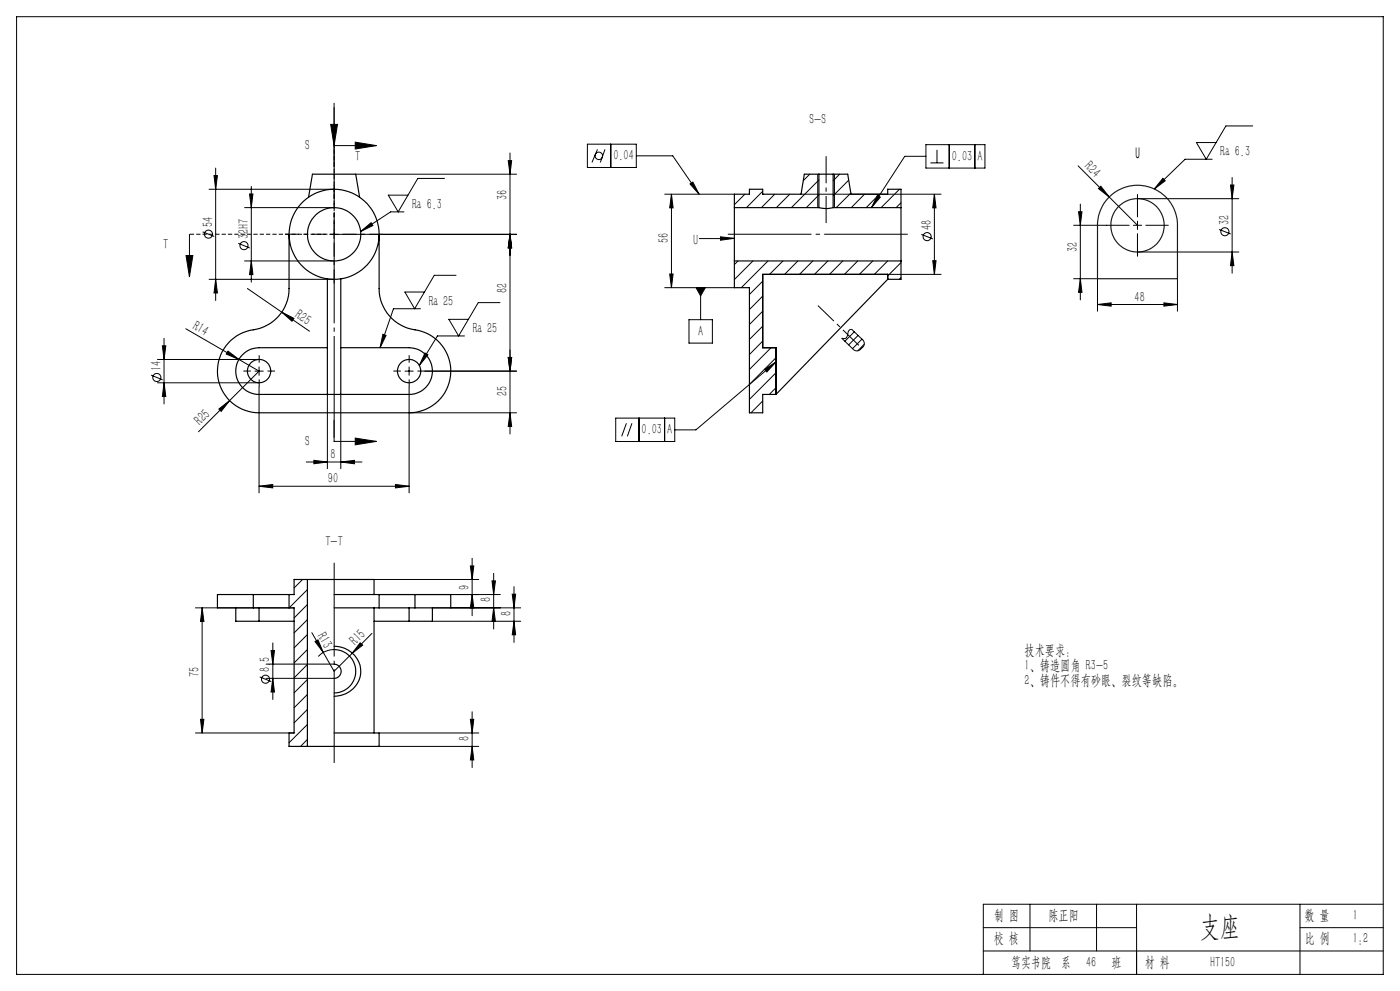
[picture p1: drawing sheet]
<svg xmlns="http://www.w3.org/2000/svg" width="420mm" height="297mm" viewBox="0 0 420 297" stroke-linecap="round" stroke-linejoin="round" font-family="sans-serif">
<g fill="none" stroke="#000" stroke-width=".35">
<path d="M92.6 59.1l1.1-6.9h13l1.2 6.9M245.7 52.2h4.2M245.7 52.2h-4.4l-1 6h-11.5v-1.5h-4v1.5h-4.5v4M245.7 52.2v10M249.9 52.2h4.4l1 6h11v-1.5h4v5.5M249.9 52.2v10M86.7 70.2v16.3a12.6 12.6 0 0 1-11.8 12.5 12.5 12.5 0 0 0-9.6 13.6 12.5 12.5 0 0 0 12.4 11.1h45a12.6 12.6 0 0 0 12.5-12.2 12.6 12.6 0 0 0-11.8-12.9 12.6 12.6 0 0 1-9.7-12.1v-16.3M220.3 62.2v16M220.3 78.2v8h4.5v37.5h4v-5.5h4M220.3 78.2h50M220.3 62.2h25.4M245.7 62.2a8.2 8.2 0 0 0 4.2 0"/>
<path d="M249.9 62.2h20.4M270.3 62.2v16M270.3 78.2v5.5h-4M98.2 83.6v34.6M102.2 83.6v34.6M266.3 83.7v-1.5h-37.5v22h4v14M266.3 83.7l-33.5 34.5M98.2 104.2h-20.5a7 7 0 0 0-7 7 7 7 0 0 0 7 7h45a7 7 0 0 0 7-7 7 7 0 0 0-7-7h-20.5M76 178.2h10.7M76 178.2h-10.8v4h10.8M76 178.2v4M86.7 178.2v4"/>
<path d="M92.2 173.7h20v4.5M92.2 173.7h-4v4.5h-1.5M92.2 173.7v50M100.2 178.2h13.5M113.7 178.2h10.8M113.7 178.2v4M124.5 178.2h10.7v4h-10.7M124.5 178.2v4M70.7 182.2v4h7M76 182.2h10.7M77.7 186.2h10.5M77.7 182.2v4"/>
<path d="M86.7 182.2h1.5v37.5h-1.5v4h5.5M100.2 194.7a6.5 6.5 0 0 1 6.5 6.5 6.5 6.5 0 0 1-6.5 6.5M100.2 193.7a7.4 7.4 0 0 1 7.3 4.4 7.4 7.4 0 0 1-1.6 8.3 8.1 8.1 0 0 1-5.7 2.3M100.2 199a2.13 2.13 0 0 1 2.2 2.2 2.13 2.13 0 0 1-2.2 2.1M100.2 182.2h13.5M112.2 182.2v37.5M112.2 186.2h10.5M113.7 182.2h10.8M122.7 182.2v4M129.7 182.2v4h-7M100.2 219.7h13.5v4h-21.5"/>
<circle cx="100.2" cy="70.2" r="13.5"/>
<circle cx="100.2" cy="70.2" r="8"/>
<circle cx="77.7" cy="111.2" r="3.5"/>
<circle cx="122.7" cy="111.2" r="3.5"/>
</g>
<g fill="none" stroke="#000" stroke-width=".3">
<path d="M5 5h410v287h-410zM99.2 37.3h2l-1 6.3zM100.2 30.9v19.1M375.8 37.7h-8l-5.9 10-3-5h5.9M62.7 56.7h37.5M64.2 52.6h1l-.5 4.1zM64.7 50.4v39.7M74.9 58.1h1l-.5 4.1zM75.4 55.9v28.7M100.2 43.6h12.7M106.6 42.6l6.3 1-6.3 1.1zM106.7 52.2h48.3"/>
<path d="M133.3 53.5h-8l-5.8 10-3-5h5.9M152.5 48.2h1l-.5 4zM153 45.9v84.2M176.2 43.2h14.7v7h-14.7zM179.2 44.8l-1.6 3.9M181.5 44.8l-1.4 3.9M183.2 43.2v7M190.9 46.7h10.9l7.9 11.5M199.4 58.2h20.9M201.4 58.2l.5 4.1h-1zM201.4 58.2v28M207 55.1l.9-.5 1.8 3.6z"/>
<path d="M223.4 58.2l-3.1 3.1M224.9 56.7l-.1 .2M228.8 57.3l-4.9 4.9M232.4 58.2l-4 4M236.9 58.2l-4 4M240.3 58.2h42M242.9 52.2l-1.9 1.9M245.3 52.2v10M245.7 53.9l-8.3 8.3M245.7 58.4l-3.8 3.8M250.3 52.2v10M251.9 52.2l-2 2"/>
<path d="M254.6 54l-4.7 4.7M255.3 57.9l-4.4 4.3M259.4 58.2l-4 4M263.2 58.5l.9 .6-2.7 3.1zM263.8 58.2l-3.9 4M269.8 56.7l-5.5 5.5M277.8 43.4h17.7v7h-17.7zM277.8 46.8h-6.4l-10 15.4M279.1 48.8h3.9M280.3 58.2l.5 4.1h-1zM280.3 58.2v24M281.1 44.9v3.9"/>
<path d="M284.8 43.4v7M292.5 43.4v7M323.4 49.7l9.4 9.4M329.5 56.5l.7-.7 2.6 3.3zM332.8 59.1l8.4 8.4M341.2 59.5h30.5M341.2 58.3v6.7M348.9 53.4l.7 .8-3.3 2.5zM363.6 47.7h-8.1l-9.2 9M369.1 55.5h1.1l-.6 4zM369.6 53.2v28.7M55.8 76.6h2.1l-1.1 6.3z"/>
<path d="M56.8 70.2v12.7M60.8 69.5l3.5 1.4M71.5 72.9l3.4 1.4M73.4 62.2h26.8M73.4 78.2h26.8M75.4 78.2l.5 4.1h-1zM99 70.2h56M100.2 69v2.5M108.2 69.4l3.1-2.7 .6 .9zM121.2 63.5h-4l-9 5.9M153 70.2l.5 4.1h-1zM216.1 71l4.1 .4-4.1 .6z"/>
<path d="M220.2 71.4l-10.4 .1M221.4 78.2l-1.1 1.1M225.9 78.2l-5.6 5.6M230.4 78.2l-8 8M234.9 78.2l-4 4M239.4 78.2l-4 4M243.8 78.2l-3.9 4M248.4 78.2l-4.1 4M252.8 78.2l-4 4M257.3 78.2l-4 4M261.8 78.2l-4 4M266.3 78.2l-4 4"/>
<path d="M270.3 60.7l-1.4 1.5M270.3 78.7l-4 4M276.4 70.2l3.5 1.4M279.8 78.1h1l-.5 4.1zM322.1 67.5h16.6M323.6 63.5h1l-.5 4zM324.1 61.2v28.7M340 67.5h2.5M341.2 75.5h30.5M341.2 66.3v2.5M341.2 70v6.8M343.7 67.5h6.8"/>
<path d="M365.7 68.8l3.5 1.3M369.6 75.5l.6 4.1h-1.1zM55.7 98.5l22 12.7-18.2 18.2M62.7 83.7h37.5M64.7 83.7l.5 4.1h-1zM74.2 86.5l10.3 7.1M84.5 93.6l3.7 1.8-.6 .9zM84.5 93.6l8.4 5.7M126.2 92.5h-8.2l-4 11.7M136.8 82.5h-6.5l-5.9 10-2.9-5h5.9M150 90.7h-6.5l-5.9 10-2.9-5h5.8M199.4 86.2h20.9"/>
<path d="M200.9 82.1h1l-.5 4.1zM206.7 95.8h7v7h-7zM208.8 86.2h2.8l-1.4 2.5zM210.2 86.2v9.6M228.8 97.8l-4 3.9M228.8 84.3l-4 4M228.8 88.8l-4 4M228.8 93.3l-4 4M254.7 99l.8-.3 3.5 3.3 .3 1.1-.4 .8-1.3 1.2h-1l-4-3.7a1.12 1.12 0 0 0 1.6-.9zM256.3 99.4l-2.8 2.9M266.3 82.2h16M270.3 83.2l-.5 .5"/>
<path d="M322.1 83.5h7.1v9.8M324.1 83.5l.5 4.1h-1zM329.2 91.3l4.1-.5v1zM329.2 91.3h24M349.2 90.8l4 .5-4 .5zM353.2 83.5v9.8M45.3 112.4l3.5 1.4M47.2 107.7h30.5M47.2 114.7h30.5M48.7 103.6h1l-.5 4.1zM49.2 114.7l.5 4.1h-1zM49.2 101.4v19.7"/>
<path d="M68.4 105.2l3.3 2.5-3.8-1.6zM76.5 111.2h2.5M77.7 110v2.5M77.7 116v31.7M98.2 118.2v22.3M102.2 118.2v22.3M114.9 100.2l.9 .3-1.8 3.7zM121.5 111.2h2.5M122.7 110v2.5M122.7 116v31.7M127.5 105.8l.9 .5-2.6 3.2zM127.5 111.2h27.5"/>
<path d="M139.3 100.7h-8.1l-5.4 8.8M152.5 107.1h1l-.5 4.1zM228.8 102.2l-4 4.1M229.4 110.7l3.4-2.2-2.8 3zM231.3 104.2l-6.5 6.5M232.8 107.2l-8 8M232.8 111.7l-8 8M232.8 116.2l-2 2M232.8 108.5l-24 20.3h-6.4M257.4 100.5l-2.8 2.9M258.6 101.6l-2.8 2.9M259.3 103.2l-1.9 1.9"/>
<path d="M65.7 122.6l3.2-2.6-2.5 3.3zM91.9 138.5h16.7M94.2 138l4 .5-4 .5zM100.2 125.9v6.4h12.7M102.2 138.5l4.1-.5v1zM106.6 131.3l6.3 1-6.3 1zM122.7 123.7h32.3M153 123.7l.5 4.1h-1zM184.7 125.3h17.7v7h-17.7zM187.9 126.9l-1.4 3.9M189.6 126.9l-1.4 3.9M191.7 125.3v7"/>
<path d="M199.4 125.3v7M228.8 120.2l-3.5 3.5M77.7 145.7l4.1-.5v1zM77.7 145.7h45M118.6 145.2l4.1 .5-4.1 .5zM90.8 173.7l-2.6 2.5M92.2 176.7l-5.5 5.5M112.2 173.7h31.4M113.7 178.2h36.4M141.1 169.6h1l-.5 4.1zM141.6 178.2l.5 4h-1zM141.6 167.3v17.2"/>
<path d="M147.6 174.1h1l-.5 4.1zM148.1 171.8v16.7M153.7 178.1h1l-.5 4.1zM154.2 175.8v16.7M58.6 182.2h29.6M60.6 182.2l.6 4.1h-1.1zM60.6 182.2v37.5M79.8 199h20.4M81.3 195h1l-.5 4zM81.8 192.7v17M92.2 181.2l-4 4M92.2 185.7l-4 4"/>
<path d="M92.2 190.2l-4 4M92.2 194.7l-4 4M92.2 199.1l-4 4.1M93.6 189.6l6.6 11.6 5.4-5.3M94.5 192.3l.9-.5 1.6 3.7zM100.2 194.7l-1.8 .2-1.1 .5-1.8 1.3M108.1 192.6l.7 .8-3.2 2.5zM111.6 189.8l-6 6.1M129.7 182.2h26.5M129.7 186.2h26.5M148.1 182.2l.5 4.1h-1zM154.2 186.2l.5 4h-1z"/>
<path d="M58.6 219.7h29.6M60.1 215.6h1.1l-.6 4.1zM77.9 202.9l3.5 1.4M79.8 203.3h20.4M81.8 203.3l.5 4.1h-1zM92.2 203.7l-4 3.9M92.2 208.1l-4 4M92.2 212.6l-4 4M92.2 217.1l-5.5 5.5M113.7 219.7h29.9M141.1 215.6h1l-.5 4.1zM141.6 213.3v16.7"/>
<path d="M92.2 221.6l-2 2.1M113.7 223.7h29.9M141.6 223.7l.5 4h-1zM295 278h46M309 271v14M329 271v14M341 271v21M390 278h25M390 271v21M415 271h-120v21M295 285h120"/>
<circle cx="179.6" cy="46.7" r="1.12"/>
<circle cx="62.5" cy="70.2" r="1.2"/>
<circle cx="73.2" cy="73.6" r="1.21"/>
<circle cx="278.1" cy="70.9" r="1.22"/>
<circle cx="367.5" cy="69.4" r="1.21"/>
<circle cx="47" cy="113.1" r="1.2"/>
<circle cx="79.7" cy="203.6" r="1.22"/>
</g>
<g fill="none" stroke="#191924" stroke-width=".35">
<path d="M332.4 59.4a12 12 0 0 1 13.2-3.1 12 12 0 0 1 7.6 11.2v16h-24v-16a11.9 11.9 0 0 1 3.2-8.1z"/>
<circle cx="341.3" cy="67.5" r="8"/>
</g>
<path d="M100.2 70.2h-43.4" fill="none" stroke="#000" stroke-width=".3" stroke-dasharray="1.3 .6" stroke-dashoffset="-.1" stroke-linecap="butt"/>
<path d="M100.2 70.2v-26.6" fill="none" stroke="#000" stroke-width=".3" stroke-dasharray="1.3 .6" stroke-dashoffset=".7" stroke-linecap="butt"/>
<path d="M75.2 111.2h-2.2M77.7 108.7v-2.2M77.7 113.7v2.3M80.2 111.2h2.3M120.2 111.2h-2.2M122.7 108.7v-2.2M122.7 113.7v2.3M125.2 111.2h2.3" fill="none" stroke="#000" stroke-width=".3" stroke-dasharray="30.5 1.3 1.3 1.3" stroke-linecap="butt"/>
<path d="M97.7 70.2h-12.2M100.2 67.7v-12.2M100.2 72.7v12.3M102.7 70.2h12.3" fill="none" stroke="#000" stroke-width=".3" stroke-dasharray="30.5 1.3 1.3 1.3" stroke-dashoffset="26.3" stroke-linecap="butt"/>
<path d="M218.3 70.2h54" fill="none" stroke="#000" stroke-width=".3" stroke-dasharray="30.5 1.3 1.3 1.3" stroke-dashoffset="5.4" stroke-linecap="butt"/>
<path d="M247.8 46.8v20.1" fill="none" stroke="#000" stroke-width=".3" stroke-dasharray="30.5 1.3 1.3 1.3" stroke-dashoffset="22.4" stroke-linecap="butt"/>
<path d="M245.4 91.6l12.3 11.9" fill="none" stroke="#000" stroke-width=".3" stroke-dasharray="30.5 1.3 1.3 1.3" stroke-dashoffset="23.8" stroke-linecap="butt"/>
<path d="M100.2 168.7v60" fill="none" stroke="#000" stroke-width=".3" stroke-dasharray="30.5 1.3 1.3 1.3" stroke-dashoffset="2.4" stroke-linecap="butt"/>
<path d="M100.2 132.3v-101.3" fill="none" stroke="#000" stroke-width=".3" stroke-dasharray="30.5 1.3 1.3 1.3" stroke-dashoffset="-1.1" stroke-linecap="butt"/>
<path d="M341 285v7" fill="none" stroke="#0a0605" stroke-width=".3"/>
<g fill="#000">
<path d="M329.5 56.5l.7-.7 2.6 3.3zM84.5 93.6l3.7 1.8-.6 .9zM68.4 105.2l3.3 2.5-3.8-1.6zM65.7 122.6l3.2-2.6-2.5 3.3zM94.5 192.3l.9-.5 1.6 3.7zM108.1 192.6l.7 .8-3.2 2.5z"/>
<path d="M106.6 42.6l6.3 1-6.3 1.1zM106.6 131.3l6.3 1-6.3 1z"/>
<path d="M216.1 71l4.1 .4-4.1 .6zM229.4 110.7l3.4-2.2-2.8 3zM263.2 58.5l.9 .6-2.7 3.1zM208.8 86.2h2.8l-1.4 2.5zM207 55.1l.9-.5 1.8 3.6z"/>
<path d="M369.6 75.5l.6 4.1h-1.1zM369.1 55.5h1.1l-.6 4zM324.1 83.5l.5 4.1h-1zM323.6 63.5h1l-.5 4z"/>
<path d="M55.8 76.6h2.1l-1.1 6.3zM99.2 37.3h2l-1 6.3z"/>
<path d="M329.2 91.3l4.1-.5v1zM349.2 90.8l4 .5-4 .5z"/>
<path d="M48.7 103.6h1l-.5 4.1zM49.2 114.7l.5 4.1h-1zM64.2 52.6h1l-.5 4.1zM64.7 83.7l.5 4.1h-1zM74.9 58.1h1l-.5 4.1zM75.4 78.2l.5 4.1h-1zM153 70.2l.5 4.1h-1zM152.5 107.1h1l-.5 4.1zM152.5 48.2h1l-.5 4zM153 70.2l.5 4.1h-1zM201.4 58.2l.5 4.1h-1zM200.9 82.1h1l-.5 4.1z"/>
<path d="M94.2 138l4 .5-4 .5zM102.2 138.5l4.1-.5v1z"/>
<path d="M153 123.7l.5 4.1h-1zM152.5 107.1h1l-.5 4.1zM279.8 78.1h1l-.5 4.1zM280.3 58.2l.5 4.1h-1z"/>
<path d="M77.7 145.7l4.1-.5v1zM118.6 145.2l4.1 .5-4.1 .5zM108.2 69.4l3.1-2.7 .6 .9zM114.9 100.2l.9 .3-1.8 3.7zM127.5 105.8l.9 .5-2.6 3.2zM348.9 53.4l.7 .8-3.3 2.5z"/>
<path d="M141.1 169.6h1l-.5 4.1zM141.6 178.2l.5 4h-1zM60.6 182.2l.6 4.1h-1.1zM60.1 215.6h1.1l-.6 4.1z"/>
<path d="M81.3 195h1l-.5 4zM81.8 203.3l.5 4.1h-1z"/>
<path d="M148.1 182.2l.5 4.1h-1zM147.6 174.1h1l-.5 4.1zM154.2 186.2l.5 4h-1zM153.7 178.1h1l-.5 4.1zM141.6 223.7l.5 4h-1zM141.1 215.6h1l-.5 4.1z"/>
</g>
<text font-size="8.5" x="360" y="280.6">支座</text>
<g font-size="4.4">
<text x="242.9" y="37.3">S-S</text>
<text x="91.6" y="45.1">S</text>
<text x="184" y="48">0.04</text>
<text x="340.7" y="47.3">U</text>
<text x="366.1" y="46.8">Ra 6.3</text>
<text x="106.6" y="48.1">T</text>
<text x="285.5" y="48.1">0.03</text>
<text x="293.2" y="48.1">A</text>
<text x="325.1" y="50.2" transform="rotate(45 325.1 50.2)">R24</text>
<text x="152.1" y="59.9" transform="rotate(-90 152.1 59.9)">36</text>
<text x="123.7" y="62.6">Ra 6.3</text>
<text x="63.9" y="68.2" transform="rotate(-90 63.9 68.2)">54</text>
<text x="74.5" y="71.6" transform="rotate(-90 74.5 71.6)">32H7</text>
<text x="279.5" y="68.9" transform="rotate(-90 279.5 68.9)">48</text>
<text x="368.8" y="67.4" transform="rotate(-90 368.8 67.4)">32</text>
<text x="49" y="74.7">T</text>
<text x="200.6" y="72.9" transform="rotate(-90 200.6 72.9)">56</text>
<text x="208" y="73.5">U</text>
<text x="323.2" y="75.5" transform="rotate(-90 323.2 75.5)">32</text>
<text x="152.1" y="87.9" transform="rotate(-90 152.1 87.9)">82</text>
<text x="88.3" y="95.1" transform="rotate(34 88.3 95.1)">R25</text>
<text x="128.6" y="91.6">Ra 25</text>
<text x="340.4" y="90.4">48</text>
<text x="57.5" y="98.5" transform="rotate(30 57.5 98.5)">R14</text>
<text x="141.8" y="99.8">Ra 25</text>
<text x="209.5" y="100.6">A</text>
<text x="48.4" y="111.1" transform="rotate(-90 48.4 111.1)">14</text>
<text x="152.1" y="118.7" transform="rotate(-90 152.1 118.7)">25</text>
<text x="60.1" y="127.7" transform="rotate(-45 60.1 127.7)">R25</text>
<text x="192.5" y="130.1">0.03</text>
<text x="200.2" y="130.1">A</text>
<text x="91.6" y="133.7">S</text>
<text x="99.1" y="137.6">8</text>
<text x="98.4" y="144.8">90</text>
<text x="97.6" y="163.8">T-T</text>
<text x="140.8" y="176.9" transform="rotate(-90 140.8 176.9)">9</text>
<text x="147.2" y="180.5" transform="rotate(-90 147.2 180.5)">8</text>
<text x="153.3" y="184.6" transform="rotate(-90 153.3 184.6)">8</text>
<text x="95.1" y="190.5" transform="rotate(60 95.1 190.5)">R13</text>
<text x="106.7" y="193.6" transform="rotate(-45 106.7 193.6)">R15</text>
<text x="307.4" y="196.3">技术要求：</text>
<text x="59.8" y="202.8" transform="rotate(-90 59.8 202.8)">75</text>
<text x="81" y="201.5" transform="rotate(-90 81 201.5)">8.5</text>
<text x="307.4" y="200.8">1、铸造圆角 R3-5</text>
<text x="307.4" y="205.3">2、铸件不得有砂眼、裂纹等缺陷。</text>
<text x="140.8" y="222" transform="rotate(-90 140.8 222)">8</text>
<text x="298.2" y="275.7">制 图</text>
<text x="314.5" y="275.7">陈正阳</text>
<text x="391.4" y="275.6">数 量</text>
<text x="405.8" y="275.6">1</text>
<text x="298.1" y="282.7">校 核</text>
<text x="391.4" y="282.7">比 例</text>
<text x="405.8" y="282.7">1:2</text>
<text x="303.3" y="289.8">笃实书院 系</text>
<text x="325.9" y="289.8">46</text>
<text x="333.4" y="289.8">班</text>
<text x="343.4" y="289.8">材 料</text>
<text x="363" y="289.8">HT150</text>
</g>
</svg>
